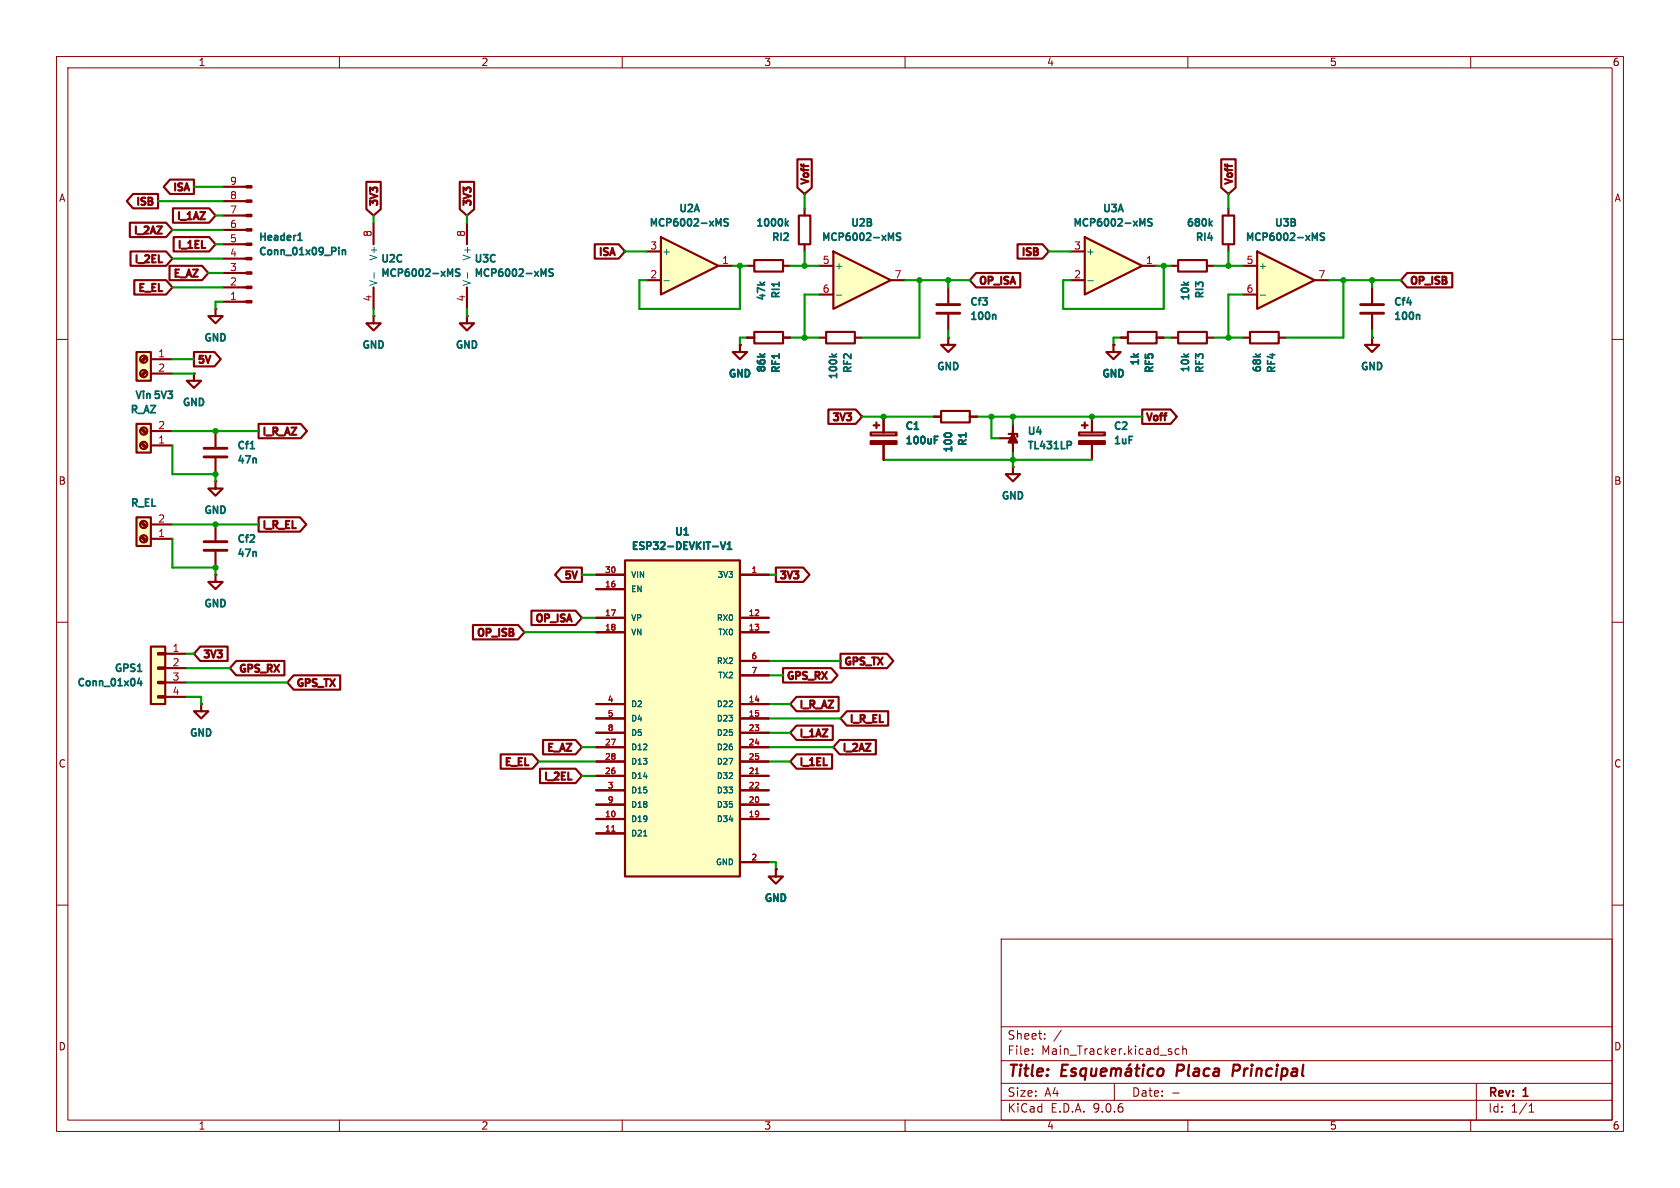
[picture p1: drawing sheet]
<svg xmlns="http://www.w3.org/2000/svg" width="297mm" height="210mm" viewBox="0 0 297 210" stroke-linecap="round" stroke-linejoin="round" font-family="sans-serif">
<g fill="none" stroke="#840000" stroke-width=".18">
<path d="M10 10h277v190h-277zM12 12h273v186h-273zM60 10v2M110 10v2M160 10v2M210 10v2M260 10v2M10 60h2M285 60h2M10 110h2M285 110h2M10 160h2"/>
<path d="M177 166h108v32h-108zM285 160h2M60 198v2M110 198v2M160 198v2M177 194.5h108M177 191.5h108M177 187.5h108M177 181.5h108M182.5 186.3v.1M182.5 185.5v.1M184.7 183.6v.1"/>
<path d="M184.7 182.8v.1M187.6 182.1l-1.3 2M197 191.5v3M207.3 193.2h1.2M208.5 185.5l-.5-.1-.3 .3v.4l.2 .2h.6M209.1 185.5l.2-.1 .4 .1v.9M209.1 184.9v1.5M210 198v2M260 198v2M261 191.5v6.5M270.3 196.6h.9M270.3 195.5l.4-.4v1.5"/>
</g>
<g fill="none" stroke="#840000" stroke-width=".4">
<path d="M187.7 189.2h.7M188.8 188.2h-1l-.2 2h.9M190.2 189a.49 .49 0 0 0-.8 .3l.1 .1 .6 .2 .1 .3-.3 .3-.6-.1M192 189a.66 .66 0 0 0-1 .3v.5l.1 .3 .2 .1 .6-.1M192 188.9l-.2 2M193 188.9l-.1 1.2a.57 .57 0 0 0 .8-.1M193.8 188.9l-.1 1.3M194.6 189.5l1-.1v-.4l-.2-.1-.6 .1-.2 .9 .2 .3 .6-.1M196.5 189.1a.49 .49 0 0 1 .8 .1M196.5 188.9l-.2 1.3M197.3 189.2a.5 .5 0 0 1 .8-.2v1.2M197.3 189.2l-.1 1"/>
<path d="M199.2 189l.2-.1 .5 .1v1.2M199.8 188.1l-.3 .3M200 189.4h-.7a.4 .4 0 0 0-.3 .4 .4 .4 0 0 0 .2 .4l.7-.1M200.7 188.9h.8M201.1 188.2l-.2 1.7v.2l.4 .1M202.1 188.9l-.1 1.3M202.2 188.2v.2M202.2 188.2l-.1 .1 .1 .1M202.2 188.2l.1 .1-.1 .1M203.9 189a.66 .66 0 0 0-1 .3v.5l.1 .3 .2 .1 .6-.1M204.8 189.1a.52 .52 0 0 1 .5-.2 .52 .52 0 0 1 .4 .4l-.1 .5a.55 .55 0 0 1-.5 .4 .55 .55 0 0 1-.5-.4zM208.2 188.2l-.2 2"/>
<path d="M218.9 188.2h-.8l-.2 2M219 189.2l-1 .1"/>
</g>
<path d="M222.2 44.5l10.2 5-10.2 5.1z" fill="#ffffc2"/>
<path d="M219.7 47h2.5M219.7 52.1h2.5M222.2 44.5l10.2 5-10.2 5.1zM232.4 49.5h2.5" fill="none" stroke="#840000" stroke-width=".38"/>
<path d="M222.8 52.2h.9" fill="none" stroke="#006464" stroke-width=".18"/>
<path d="M232.4 42.1l.5-.9v1.3M234.1 41.3l-.5-.1-.1 .1v.4l.5 .2 .1 .3-.2 .3-.5-.1" fill="none" stroke="#006464" stroke-width=".32"/>
<path d="M24.1 91.4h2.6v5.1h-2.6z" fill="#ffffc2"/>
<g fill="none" stroke="#840000" stroke-width=".38">
<path d="M66 55.9v1.3h1.3l-1.3 1.2-1.2-1.2h1.2M24.1 91.4h2.6v5.1h-2.6zM24.9 94.9l.9 .9M24.9 92.4l.9 .8M25.1 94.7l.8 .9M25.1 92.2l.8 .8M26.7 95.3h3.8M26.7 92.7h3.8"/>
<circle cx="25.4" cy="92.7" r=".63"/>
<circle cx="25.4" cy="95.2" r=".63"/>
</g>
<circle cx="66" cy="55.9" r=".19" fill="#840000"/>
<path d="M242.6 59.7v1.3h1.2l-1.2 1.2-1.3-1.2h1.3" fill="none" stroke="#840000" stroke-width=".38"/>
<circle cx="242.6" cy="59.7" r=".19" fill="#840000"/>
<path d="M167.6 59.7v1.3h1.3l-1.3 1.2-1.2-1.2h1.2" fill="none" stroke="#840000" stroke-width=".38"/>
<circle cx="167.6" cy="59.7" r=".19" fill="#840000"/>
<path d="M82.5 55.9v1.3h1.3l-1.3 1.2-1.2-1.2h1.2M144.8 59.7h1.2M146 58.7h5.1v2h-5.1zM151.1 59.7h1.3M242.6 50.8v2.8M242.6 55.6v2.8" fill="none" stroke="#840000" stroke-width=".38"/>
<path d="M248.7 53.5h.8M250.5 55.7h.4l.1 .8M147 62.6l.5 .5M147.9 62.6l-.5 .3" fill="none" stroke="#006464" stroke-width=".32"/>
<path d="M240.5 53.8h4.1M240.5 55.4h4.1" fill="none" stroke="#840000" stroke-width=".51"/>
<circle cx="82.5" cy="55.9" r=".19" fill="#840000"/>
<path d="M36.1 79.2h4M36.1 80.8h4" fill="none" stroke="#840000" stroke-width=".51"/>
<g fill="none" stroke="#840000" stroke-width=".38">
<path d="M132.1 59.7h1.2M133.3 58.7h5.1v2h-5.1zM138.4 59.7h1.3M207 47h1.3M207 59.7h1.3M208.3 46h5.1v2h-5.1zM208.3 58.7h5.1v2h-5.1zM213.4 47h1.2M213.4 59.7h1.2M219.7 59.7h1.3M221 58.7h5.1v2h-5.1zM226.1 59.7h1.2"/>
<path d="M38.1 76.2v2.8M130.8 61v1.2h1.3l-1.3 1.3-1.3-1.3h1.3M190.8 76.5h4.5v.5h-4.5zM191.3 75.2h1M191.8 74.7v1M193 73.7v2.8M193 78.5v2.8M38.1 81v2.8"/>
</g>
<path d="M209.3 49.9l.5 .5M210.1 49.9l-.5 .3M44.3 79.3h.7M134.3 62.6l.5 .5M135.2 62.6l-.5 .3M137.7 62.6v.7M209.3 62.6l.5 .5M210.1 62.6l-.5 .3M222 62.6l.5 .5M222.8 62.6l-.5 .3M42.6 80.5l-.3 .9M45.1 81l.2 .2v.7" fill="none" stroke="#006464" stroke-width=".32"/>
<path d="M190.8 78h4.5v.5h-4.5z" fill="#840000" stroke="#840000" stroke-width=".38"/>
<circle cx="130.8" cy="61" r=".19" fill="#840000"/>
<path d="M38.1 85.1v1.3h1.3l-1.3 1.2-1.3-1.2h1.3" fill="none" stroke="#840000" stroke-width=".38"/>
<circle cx="38.1" cy="85.1" r=".19" fill="#840000"/>
<g fill="none" stroke="#840000" stroke-width=".38">
<path d="M39.4 38.1h4.2M39.4 35.6h4.2M39.4 33h4.2M66 39.4v3.8M82.5 39.4v3.8M216.2 38.1h2v5.1h-2zM217.2 36.8v1.3M39.4 53.3h4.2M39.4 50.8h4.2M39.4 48.3h4.2M39.4 45.7h4.2M39.4 43.2h4.2"/>
<path d="M39.4 40.6h4.2M66 50.8v3.8M82.5 50.8v3.8M217.2 43.2v1.3"/>
</g>
<path d="M66.1 48.2v1M82.6 48.2v1" fill="none" stroke="#006464" stroke-width=".18"/>
<path d="M213.9 39.5l.4 .4M214.3 39.1l-.5 .5M52.7 42.5h.7M52.7 41.6l.3-.4v1.3M59.9 43.8v.1M59.9 44.2v.8M60.5 44.2v.8M60.5 44.3l.2-.1h.3l.1 .8M79.6 48.5l.4-.9v1.2M81.3 47.6h-.5l-.2 .1v.3l.5 .3 .2 .3-.3 .2h-.5M96.1 48.5l.4-.9v1.2M97.8 47.6h-.5l-.2 .1v.3l.6 .3 .1 .3-.3 .2h-.4" fill="none" stroke="#006464" stroke-width=".32"/>
<g fill="#840000" stroke="#840000" stroke-width=".38">
<path d="M43.6 53.2h.8v.3h-.8z"/>
<path d="M43.6 50.7h.8v.2h-.8z"/>
<path d="M43.6 48.1h.8v.3h-.8z"/>
<path d="M43.6 45.6h.8v.2h-.8z"/>
<path d="M43.6 43.1h.8v.2h-.8z"/>
<path d="M43.6 40.5h.8v.3h-.8z"/>
<path d="M43.6 38h.8v.2h-.8z"/>
<path d="M43.6 35.4h.8v.3h-.8z"/>
<path d="M43.6 32.9h.8v.2h-.8z"/>
</g>
<path d="M24.1 74.9h2.6v5.1h-2.6z" fill="#ffffc2"/>
<g fill="none" stroke="#840000" stroke-width=".38">
<path d="M38.1 54.6v1.3h1.3l-1.3 1.3-1.3-1.3h1.3M24.1 74.9h2.6v5.1h-2.6zM24.9 78.4l.9 .8M24.9 75.9l.9 .8M25.1 78.2l.8 .9M25.1 75.7l.8 .8M26.7 78.7h3.8M26.7 76.2h3.8"/>
<circle cx="25.4" cy="78.7" r=".63"/>
<circle cx="25.4" cy="76.2" r=".63"/>
</g>
<circle cx="38.1" cy="54.6" r=".19" fill="#840000"/>
<path d="M24.1 62.2h2.6v5.1h-2.6z" fill="#ffffc2"/>
<g fill="none" stroke="#840000" stroke-width=".38">
<path d="M24.1 62.2h2.6v5.1h-2.6zM25.8 63l-.9 .8M25.8 65.5l-.9 .9M25.9 63.2l-.8 .8M25.9 65.7l-.8 .8M26.7 63.5h3.8M26.7 66h3.8M196.8 61v1.2h1.3l-1.3 1.3-1.2-1.3h1.2"/>
<circle cx="25.4" cy="63.5" r=".63"/>
<circle cx="25.4" cy="66" r=".63"/>
</g>
<circle cx="196.8" cy="61" r=".19" fill="#840000"/>
<path d="M26.7 114.3h2.5v10.2h-2.5z" fill="#ffffc2"/>
<path d="M26.7 114.3h2.5v10.2h-2.5zM27.9 115.4h1.3v.3h-1.3zM27.9 118h1.3v.2h-1.3zM29.2 115.6h3.8M29.2 118.1h3.8M38.1 101.6v1.3h1.3l-1.3 1.2-1.3-1.2h1.3M27.9 120.5h1.3v.3h-1.3zM27.9 123.1h1.3v.2h-1.3zM29.2 120.7h3.8M29.2 123.2h3.8" fill="none" stroke="#840000" stroke-width=".38"/>
<path d="M24.3 118.7h.7M24.6 119.9l-.3 .9h.8M24.9 120.4v.8" fill="none" stroke="#006464" stroke-width=".32"/>
<circle cx="38.1" cy="101.6" r=".19" fill="#840000"/>
<path d="M34.3 66v1.3h1.3l-1.3 1.3-1.3-1.3h1.3" fill="none" stroke="#840000" stroke-width=".38"/>
<circle cx="34.3" cy="66" r=".19" fill="#840000"/>
<path d="M198.1 59.7h1.3M199.4 58.7h5.1v2h-5.1zM204.5 59.7h1.2M165.1 73.7h1.3M166.4 72.6h5v2.1h-5zM171.4 73.7h1.3" fill="none" stroke="#840000" stroke-width=".38"/>
<path d="M166.9 76.9a.79 .79 0 0 1 1.3 0M170.8 76.6v.7" fill="none" stroke="#006464" stroke-width=".32"/>
<path d="M191.8 41.9l10.1 5.1-10.1 5.1z" fill="#ffffc2"/>
<path d="M189.2 44.5h2.6M189.2 49.5h2.6M191.8 41.9l10.1 5.1-10.1 5.1zM201.9 47h2.6" fill="none" stroke="#840000" stroke-width=".38"/>
<path d="M192.3 49.6h1" fill="none" stroke="#006464" stroke-width=".18"/>
<path d="M202 39.6l.4-.9v1.2M203.7 38.7h-.5l-.2 .1v.4l.5 .2 .2 .3-.3 .2h-.5" fill="none" stroke="#006464" stroke-width=".32"/>
<path d="M147.3 44.5l10.2 5-10.2 5.1z" fill="#ffffc2"/>
<path d="M144.8 47h2.5M144.8 52.1h2.5M147.3 44.5l10.2 5-10.2 5.1zM157.5 49.5h2.5M179.1 82.6v1.2h1.2l-1.2 1.3-1.3-1.3h1.3" fill="none" stroke="#840000" stroke-width=".38"/>
<path d="M147.8 52.2h1" fill="none" stroke="#006464" stroke-width=".18"/>
<path d="M157.5 42.1l.4-.9v1.3M159.2 41.3l-.5-.1-.2 .1v.4l.6 .2 .1 .3-.2 .3-.5-.1" fill="none" stroke="#006464" stroke-width=".32"/>
<circle cx="179.1" cy="82.6" r=".19" fill="#840000"/>
<path d="M176.5 77.5h2.6M178.3 76.7h1.5v.5M179.1 76.2v2.5M179.1 74.9v5.1M35.6 124.5v1.2h1.2l-1.2 1.3-1.3-1.3h1.3" fill="none" stroke="#840000" stroke-width=".38"/>
<path d="M179.1 76.7l.7 1.5h-1.5z" fill="#840000" stroke="#840000" stroke-width=".38"/>
<path d="M188.7 78h.5l.2 .3-.1 .3-.6 .1" fill="none" stroke="#006464" stroke-width=".32"/>
<circle cx="35.6" cy="124.5" r=".19" fill="#840000"/>
<path d="M141.2 38.1h2.1v5.1h-2.1zM142.2 36.8v1.3M132.1 47h1.2M133.3 46h5.1v2h-5.1zM138.4 47h1.3M142.2 43.2v1.3M167.6 50.8v2.8M167.6 55.6v2.8" fill="none" stroke="#840000" stroke-width=".38"/>
<path d="M138.9 38.7v1.2M139 39.5l.3 .4M139.3 39.1l-.4 .5M134.3 49.9l.5 .5M135.2 49.9l-.5 .3M137.7 49.9v.7M173.7 52.6h.8l-.4 .5M174.5 53.2v.6M175.6 55.7h.4v.8" fill="none" stroke="#006464" stroke-width=".32"/>
<path d="M165.6 53.8h4.1M165.6 55.4h4.1" fill="none" stroke="#840000" stroke-width=".51"/>
<path d="M110.5 99.1h20.3v55.8h-20.3z" fill="#ffffc2"/>
<g fill="none" stroke="#840000" stroke-width=".38">
<path d="M110.5 99.1h20.3v55.8h-20.3zM105.4 101.6h5.1M105.4 104.1h5.1M105.4 109.2h5.1M105.4 111.8h5.1M130.8 101.6h5.1M130.8 109.2h5.1M130.8 111.8h5.1M130.8 116.8h5.1M130.8 119.4h5.1M105.4 124.5h5.1M105.4 127h5.1"/>
<path d="M105.4 129.5h5.1M105.4 132.1h5.1M105.4 134.6h5.1M105.4 137.2h5.1M105.4 139.7h5.1M130.8 124.5h5.1M130.8 127h5.1M130.8 129.5h5.1M130.8 132.1h5.1M130.8 134.6h5.1M130.8 137.2h5.1M130.8 139.7h5.1"/>
<path d="M105.4 142.2h5.1M105.4 144.8h5.1M105.4 147.3h5.1M130.8 142.2h5.1M130.8 144.8h5.1M130.8 152.4h5.1M137.2 153.7v1.2h1.2l-1.2 1.3-1.3-1.3h1.3"/>
</g>
<path d="M113.8 147.8h.6" fill="none" stroke="#006464" stroke-width=".18"/>
<path d="M133.5 136.8h.6M108.1 146.9h.6" fill="none" stroke="#a90000" stroke-width=".18"/>
<path d="M121 94.6h.7M126 96.6h1M127.4 95.8l.4 1.3 .4-1.3M128.6 97.1h.7M128.6 96.2l.4-.4v1.3" fill="none" stroke="#006464" stroke-width=".32"/>
<circle cx="137.2" cy="153.7" r=".19" fill="#840000"/>
<path d="M153.9 76.5h4.6v.5h-4.6zM154.4 75.2h1M154.9 74.7v1M156.2 73.7v2.8M156.2 78.5v2.8" fill="none" stroke="#840000" stroke-width=".38"/>
<path d="M153.9 78h4.6v.5h-4.6z" fill="#840000" stroke="#840000" stroke-width=".38"/>
<path d="M161.6 75.9h.8M165.2 77.8h.4M165.2 77.2h.6" fill="none" stroke="#006464" stroke-width=".32"/>
<path d="M116.8 41.9l10.2 5.1-10.2 5.1z" fill="#ffffc2"/>
<g fill="none" stroke="#840000" stroke-width=".38">
<path d="M23 39.4h6.4l1.1 1.2-1.1 1.3h-6.4zM23.5 34.3h4.4v2.5h-4.4l-1.1-1.2zM26.9 35.6l.1 .2-.1 .4M26.9 35.1v.3M30.1 31.7h4.2v2.6h-4.2l-1.2-1.3zM30.6 36.8h6.4l1.1 1.3-1.1 1.3h-6.4zM31.6 37.5v1.3M33.4 37.7l.1-.2v1.3M34.2 38.8l.5-1.3 .4 1.3M35.4 37.5h.8l-.8 1.3h.8M64.8 32.1h2.5v4.9l-1.3 1.1-1.2-1.1zM65.4 34.2l1.3 .5-1.3 .4"/>
<path d="M65.9 33.6l-.5-.4v.7M65.9 35.9l-.5-.4v.7M81.3 32.1h2.5v4.9l-1.3 1.1-1.2-1.1zM81.9 34.2l1.3 .5-1.3 .4M82.4 33.6l-.5-.4v.7M82.4 35.9l-.5-.4v.7M141 28.2h2.5v5l-1.3 1.1-1.2-1.1zM141.6 31.6l1.3 .5-1.3 .4M141.6 29.8l.1 .2M141.6 29l.1 .3M142.1 29v.5M215.9 28.2h2.5v5l-1.2 1.1-1.3-1.1z"/>
<path d="M216.6 31.6l1.2 .5-1.2 .4M216.6 29.8v.2M216.6 29v.3M217 29v.5M23.1 44.4h6.3l1.1 1.3-1.1 1.3h-6.3zM23.7 49.5h5.7l1.1 1.3-1.1 1.3h-5.7zM24 40v1.3M24.1 45.1v1.3M25.4 50.2h-.6v1.3M25.6 40.1h.5M25.7 45.2h.6M26.6 41.3l.4-1.3 .5 1.3"/>
<path d="M27.5 45.1h-.6v1.3M27.5 50.2h-.6v1.3M27.8 40h.8l-.8 1.3h.8M28.1 45.1v1.3h.6M28.1 50.2v1.3M30 47h5.7l1.1 1.3-1.1 1.2h-5.7zM30.7 41.9h6.3l1.1 1.3-1.1 1.3h-6.3zM31.6 47.6h-.6v1.3M31.8 42.6v1.2M33 48.9l.4-1.3 .4 1.3M33.5 42.7l.1-.1v1.2M34.1 47.6h.9l-.9 1.3"/>
<path d="M35.2 42.6h-.7v1.2M35.7 42.6v1.2h.6M105.1 43.2h4.3l1.1 1.3-1.1 1.2h-4.3zM114.3 44.5h2.5M114.3 49.5h2.5M116.8 41.9l10.2 5.1-10.2 5.1zM127 47h2.5M132.1 59.7h1.2M138.4 59.7h1.3M172.6 48.3h7.8v2.5h-7.8l-1.2-1.3zM179.9 43.2h4.4l1.1 1.3-1.1 1.2h-4.4zM183.4 44.5l.1 .2-.1 .3"/>
<path d="M183.4 44v.3M248.8 48.3h7.9v2.5h-7.9l-1.2-1.3zM34.3 62.2h3.6l1.1 1.3-1.1 1.3h-3.6zM35.9 62.9h-.6v.6M36.3 62.9l.5 1.3 .4-1.3M45.7 74.9h7.5l1.1 1.3-1.1 1.3h-7.5zM46.7 75.6v1.3M48.9 75.6h-.6v1.3M50.4 76.9l.4-1.3 .4 1.3M51.5 75.6h.9l-.9 1.3M146.4 72.4h4.9l1.1 1.3-1.1 1.2h-4.9zM147.4 73h.8l-.4 .5"/>
<path d="M148.5 73l.5 1.3 .4-1.3M149.7 73h.8l-.4 .5M150.2 73.5l.3 .3v.3l-.3 .2M201.9 72.4h5.1l1.1 1.3-1.1 1.2h-5.1zM202.8 73l.4 1.3 .4-1.3M205.5 73l-.2 .1M205.7 73.5h.5M206.2 73l-.2 .1M38.1 92.7v2.8M38.1 97.5v2.8M45.7 91.4h7.3l1.2 1.3-1.2 1.3h-7.3zM46.7 92.1v1.3"/>
<path d="M48.9 92.2l-.6-.1v1.3M51.2 92.1h-.6v1.3M51.7 92.1v1.3M35.4 114.3h4.8v2.5h-4.8l-1.1-1.2zM36.2 115h.7l-.4 .4M37.3 115l.4 1.2 .4-1.2M38.4 115h.8l-.4 .4M41.8 116.8h8.5v2.6h-8.5l-1.2-1.3zM51.9 119.4h8.2v2.5h-8.2l-1.1-1.2zM83.6 110.5h8l1.1 1.3-1.1 1.2h-8zM90.7 111.8l.1 .2-.1 .4M90.7 111.3v.3"/>
<path d="M94 107.9h7.8l1.1 1.3-1.1 1.3h-7.8zM99.2 100.3h3.7v2.6h-3.7l-1.1-1.3zM100.6 108.6l.5 1.3M100.8 101h-.7v.6M101.2 101l.4 1.3 .4-1.3M137.2 100.3h4.8l1.1 1.3-1.1 1.3h-4.8zM138.1 101h.8l-.5 .5M138.4 118.1h8.6l1.1 1.3-1.1 1.3h-8.6zM139.2 101l.4 1.3 .5-1.3M140.4 101h.8l-.5 .5M148.6 115.6h8.2l1.1 1.2-1.1 1.3h-8.2zM88.5 133.3h5.6l1.1 1.3-1.1 1.3h-5.6z"/>
<path d="M90.2 134h-.6v1.3M92.3 134h-.6v1.3M92.8 134v1.3M95.5 135.9h6.3l1.1 1.3-1.1 1.2h-6.3zM96 130.8h5.8l1.1 1.3-1.1 1.3h-5.8zM96.5 136.5v1.3M97.7 131.5h-.6v1.2M98.1 136.6h.6M99 132.7l.4-1.2 .5 1.2M99.9 136.5h-.6v1.3M100.2 131.5h.8l-.8 1.2M100.5 136.5v1.3h.6"/>
<path d="M140.8 128.3h6.4v2.5h-6.4l-1.1-1.3zM140.8 133.3h6.3v2.6h-6.3l-1.1-1.3zM140.8 123.2h7.5v2.5h-7.5l-1.1-1.2zM141.7 123.8v1.3M141.7 128.9v1.3M141.7 134v1.3M143.4 129.1l.2-.2v1.3M143.4 134.2l.2-.2v1.3M143.9 123.9l-.6-.1v1.3M144.3 130.2l.4-1.3 .4 1.3M145.1 134h-.6v1.3M145.3 125.1l.4-1.3 .5 1.3"/>
<path d="M145.4 128.9h.9l-.9 1.3M145.6 134v1.3M146.5 123.8h.8l-.8 1.3M148.4 130.8h6.4v2.6h-6.4l-1.1-1.3zM149.3 131.5v1.2M149.7 125.7h7.3v2.6h-7.3l-1.1-1.3zM150.6 126.4v1.3M150.9 131.5h.5M151.9 132.7l.4-1.2 .4 1.2M152.7 126.4h-.6v1.3M153.1 131.5h.8l-.8 1.2M155 126.4h-.6v1.3"/>
<path d="M155.5 126.4v1.3"/>
</g>
<path d="M117.4 49.6h.9" fill="none" stroke="#006464" stroke-width=".18"/>
<path d="M127 39.6l.5-.9v1.2M128.7 38.7h-.5l-.1 .1v.4l.5 .2 .1 .3-.2 .2h-.5M134.3 62.6l.5 .5M135.2 62.6l-.5 .3M137.7 62.6v.7M42.6 97l-.3 .9M44.2 95.8h.8M44.9 94.7v.4M45.1 97.5l.2 .2v.7" fill="none" stroke="#006464" stroke-width=".32"/>
<path d="M36.1 95.8h4M36.1 97.3h4" fill="none" stroke="#840000" stroke-width=".51"/>
<g fill="none" stroke="#009600" stroke-width=".38">
<path d="M27.9 35.6h11.5M34.3 33h5.1M38.1 38.1h1.3M66 38.1v1.3M82.5 38.1v1.3M142.2 34.3v2.5M217.2 34.3v2.5M30.5 45.7h8.9M30.5 50.8h8.9M30.5 40.6h8.9M36.8 48.3h2.6M38.1 43.2h1.3"/>
<path d="M39.4 53.3h-1.3v1.3M66 54.6v1.3M82.5 54.6v1.3M110.5 44.5h3.8M129.5 47h2.6M130.8 47v7.6h-17.8v-5.1h1.3M132.1 59.7h-1.3v1.3M139.7 59.7h5.1M139.7 47h5.1M142.2 44.5v2.5M144.8 52.1h-2.6v7.6M160 49.5h11.4"/>
<path d="M162.6 49.5v10.2h-10.2M167.6 49.5v1.3M167.6 58.4v1.3M185.4 44.5h3.8M198.1 59.7h-1.3v1.3M204.5 47h2.5M205.7 47v7.6h-17.7v-5.1h1.2M205.7 59.7h1.3M214.6 59.7h5.1M214.6 47h5.1M217.2 44.5v2.5M219.7 52.1h-2.5v7.6"/>
<path d="M234.9 49.5h12.7M237.5 49.5v10.2h-10.2M242.6 49.5v1.3M242.6 58.4v1.3M30.5 78.7v5.1h7.6v1.3M30.5 76.2h15.2M30.5 63.5h3.8M30.5 66h3.8M152.4 73.7h12.7M172.7 73.7h29.2M175.3 73.7v3.8h1.2M179.1 73.7v1.2"/>
<path d="M30.5 95.3v5h7.6v1.3M30.5 92.7h15.2M156.2 81.3h36.8M179.1 80v2.6M33 115.6h1.3M33 118.1h7.6M92.7 111.8h12.7M102.9 101.6h2.5M102.9 109.2h2.5M135.9 119.4h2.5M135.9 116.8h12.7M135.9 101.6h1.3"/>
<path d="M33 120.7h17.8M33 123.2h2.6v1.3M95.2 134.6h10.2M102.9 132.1h2.5M102.9 137.2h2.5M135.9 129.5h3.8M135.9 132.1h11.4M135.9 134.6h3.8M135.9 127h12.7M135.9 124.5h3.8M135.9 152.4h1.3v1.3"/>
</g>
<circle cx="130.8" cy="61" r=".19" fill="#840000"/>
<path d="M166.9 76.9a.79 .79 0 0 1 1.3 0M170.8 76.6v.7" fill="none" stroke="#006464" stroke-width=".32"/>
<path d="M198.1 59.7h1.3M204.5 59.7h1.2M165.1 73.7h1.3M171.4 73.7h1.3" fill="none" stroke="#840000" stroke-width=".38"/>
<circle cx="196.8" cy="61" r=".19" fill="#840000"/>
<path d="M161.6 75.9h.8M165.2 77.8h.4M165.2 77.2h.6" fill="none" stroke="#006464" stroke-width=".32"/>
<path d="M156.2 73.7v2.8M156.2 78.5v2.8" fill="none" stroke="#840000" stroke-width=".38"/>
<circle cx="137.2" cy="153.7" r=".19" fill="#840000"/>
<path d="M121 94.6h.7M126 96.6h1M127.4 95.8l.4 1.3 .4-1.3M128.6 97.1h.7M128.6 96.2l.4-.4v1.3" fill="none" stroke="#006464" stroke-width=".32"/>
<g fill="none" stroke="#840000" stroke-width=".38">
<path d="M105.4 101.6h5.1M105.4 104.1h5.1M105.4 109.2h5.1M105.4 111.8h5.1M130.8 101.6h5.1M130.8 109.2h5.1M130.8 111.8h5.1M130.8 116.8h5.1M130.8 119.4h5.1M105.4 124.5h5.1M105.4 127h5.1M105.4 129.5h5.1"/>
<path d="M105.4 132.1h5.1M105.4 134.6h5.1M105.4 137.2h5.1M105.4 139.7h5.1M130.8 124.5h5.1M130.8 127h5.1M130.8 129.5h5.1M130.8 132.1h5.1M130.8 134.6h5.1M130.8 137.2h5.1M130.8 139.7h5.1M105.4 142.2h5.1"/>
<path d="M105.4 144.8h5.1M105.4 147.3h5.1M130.8 142.2h5.1M130.8 144.8h5.1M130.8 152.4h5.1"/>
</g>
<path d="M113.8 147.8h.6" fill="none" stroke="#006464" stroke-width=".18"/>
<path d="M133.5 136.8h.6M108.1 146.9h.6" fill="none" stroke="#a90000" stroke-width=".18"/>
<g fill="#009600" stroke="#009600" stroke-width=".18">
<circle cx="242.6" cy="49.5" r=".46"/>
<circle cx="217.2" cy="59.7" r=".46"/>
<circle cx="217.2" cy="47" r=".46"/>
<circle cx="237.5" cy="49.5" r=".46"/>
<circle cx="142.2" cy="47" r=".46"/>
<circle cx="130.8" cy="47" r=".46"/>
<circle cx="142.2" cy="59.7" r=".46"/>
<circle cx="38.1" cy="100.3" r=".46"/>
<circle cx="38.1" cy="92.7" r=".46"/>
<circle cx="38.1" cy="83.8" r=".46"/>
<circle cx="38.1" cy="76.2" r=".46"/>
<circle cx="175.3" cy="73.7" r=".46"/>
<circle cx="167.6" cy="49.5" r=".46"/>
<circle cx="162.6" cy="49.5" r=".46"/>
<circle cx="179.1" cy="73.7" r=".46"/>
<circle cx="193" cy="73.7" r=".46"/>
<circle cx="179.1" cy="81.3" r=".46"/>
<circle cx="205.7" cy="47" r=".46"/>
<circle cx="156.2" cy="73.7" r=".46"/>
</g>
<g font-size="2.8" fill="#840000">
<text x="178" y="190.9">Title:</text>
<text x="208.8" y="190.9">Placa</text>
<text x="219.5" y="190.9">Principal</text>
</g>
<g font-size="2.1" fill="#840000">
<text x="178" y="184">Sheet:</text>
<text x="178" y="186.7">File:</text>
<text x="184.1" y="186.7">Main_Tracker.kicad_sch</text>
<text x="178" y="196.9">KiCad</text>
<text x="178" y="194.1">Size:</text>
<text x="184.7" y="194.1">A4</text>
<text x="185.7" y="196.9">E.D.A.</text>
<text x="193.3" y="196.9">9.0.6</text>
<text x="200" y="194.1">Date:</text>
<text x="263" y="194.3">Rev:</text>
<text x="263" y="196.9">Id:</text>
<text x="267.1" y="196.9">1/1</text>
<text x="269.4" y="194.3">1</text>
</g>
<g font-size="1.8" fill="#840000">
<text x="35" y="11.9">1</text>
<text x="85" y="11.9">2</text>
<text x="135" y="11.9">3</text>
<text x="185" y="11.9">4</text>
<text x="235" y="11.9">5</text>
<text x="285" y="11.9">6</text>
<text x="10.3" y="35.9">A</text>
<text x="30" y="34.3">ISA</text>
<text x="143.5" y="32.9" transform="rotate(-90 143.5 32.9)">Voff</text>
<text x="218.5" y="32.9" transform="rotate(-90 218.5 32.9)">Voff</text>
<text x="285.3" y="35.9">A</text>
<text x="23.1" y="41.9">I_2AZ</text>
<text x="23.5" y="36.9">ISB</text>
<text x="30.7" y="39.4">I_1AZ</text>
<text x="67.3" y="36.7" transform="rotate(-90 67.3 36.7)">3V3</text>
<text x="83.8" y="36.7" transform="rotate(-90 83.8 36.7)">3V3</text>
<text x="23.2" y="47">I_2EL</text>
<text x="30.8" y="44.5">I_1EL</text>
<text x="105.3" y="45.7">ISA</text>
<text x="180" y="45.7">ISB</text>
<text x="23.9" y="52.1">E_EL</text>
<text x="30.1" y="49.6">E_AZ</text>
<text x="172.9" y="50.8">OP_ISA</text>
<text x="249.1" y="50.8">OP_ISB</text>
<text x="34.8" y="64.8">5V</text>
<text x="46.2" y="77.5">I_R_AZ</text>
<text x="146.6" y="75">3V3</text>
<text x="202.4" y="75">Voff</text>
<text x="10.3" y="85.9">B</text>
<text x="285.3" y="85.9">B</text>
<text x="46.2" y="94">I_R_EL</text>
<text x="99.2" y="102.9">5V</text>
<text x="137.6" y="102.9">3V3</text>
<text x="83.7" y="113.1">OP_ISB</text>
<text x="94.1" y="110.5">OP_ISA</text>
<text x="35.7" y="116.9">3V3</text>
<text x="42.1" y="119.4">GPS_RX</text>
<text x="149.1" y="118.1">GPS_TX</text>
<text x="52.2" y="121.9">GPS_TX</text>
<text x="138.9" y="120.7">GPS_RX</text>
<text x="141.1" y="125.8">I_R_AZ</text>
<text x="141.1" y="130.8">I_1AZ</text>
<text x="150" y="128.3">I_R_EL</text>
<text x="10.3" y="135.9">C</text>
<text x="88.6" y="135.9">E_EL</text>
<text x="96.1" y="133.4">E_AZ</text>
<text x="141.1" y="135.9">I_1EL</text>
<text x="148.7" y="133.4">I_2AZ</text>
<text x="285.3" y="135.9">C</text>
<text x="95.6" y="138.5">I_2EL</text>
<text x="10.3" y="185.9">D</text>
<text x="285.3" y="185.9">D</text>
<text x="35" y="199.9">1</text>
<text x="85" y="199.9">2</text>
<text x="135" y="199.9">3</text>
<text x="185" y="199.9">4</text>
<text x="235" y="199.9">5</text>
<text x="285" y="199.9">6</text>
</g>
<g font-size="1.8" fill="#a90000">
<text x="40.6" y="35.3">8</text>
<text x="40.6" y="32.8">9</text>
<text x="40.6" y="40.4">6</text>
<text x="40.6" y="37.8">7</text>
<text x="65.8" y="42" transform="rotate(-90 65.8 42)">8</text>
<text x="82.3" y="42" transform="rotate(-90 82.3 42)">8</text>
<text x="40.6" y="45.5">4</text>
<text x="40.6" y="42.9">5</text>
<text x="114.9" y="44.2">3</text>
<text x="127.6" y="46.7">1</text>
<text x="145.3" y="46.7">5</text>
<text x="189.8" y="44.2">3</text>
<text x="202.5" y="46.7">1</text>
<text x="220.3" y="46.7">5</text>
<text x="40.6" y="53.1">1</text>
<text x="40.6" y="50.5">2</text>
<text x="40.6" y="48">3</text>
<text x="65.8" y="53.4" transform="rotate(-90 65.8 53.4)">4</text>
<text x="82.3" y="53.4" transform="rotate(-90 82.3 53.4)">4</text>
<text x="114.9" y="49.3">2</text>
<text x="145.3" y="51.8">6</text>
<text x="158" y="49.3">7</text>
<text x="189.8" y="49.3">2</text>
<text x="220.3" y="51.8">6</text>
<text x="233" y="49.3">7</text>
<text x="27.9" y="63.2">1</text>
<text x="27.9" y="65.8">2</text>
<text x="27.9" y="75.9">2</text>
<text x="27.9" y="78.5">1</text>
<text x="27.9" y="95">1</text>
<text x="27.9" y="92.5">2</text>
<text x="30.4" y="115.3">1</text>
<text x="30.4" y="117.9">2</text>
<text x="30.4" y="120.4">3</text>
<text x="30.4" y="122.9">4</text>
</g>
<g font-size="1.8" fill="#006464">
<text x="114.5" y="40.5">MCP6002-xMS</text>
<text x="119.8" y="37.9">U2A</text>
<text x="133.4" y="40.5">1000k</text>
<text x="150.1" y="40.5">U2B</text>
<text x="189.5" y="40.5">MCP6002-xMS</text>
<text x="194.7" y="37.9">U3A</text>
<text x="209.5" y="40.5">680k</text>
<text x="225.1" y="40.5">U3B</text>
<text x="45.5" y="45.6">Conn_01x09_Pin</text>
<text x="45.5" y="43">Header1</text>
<text x="66.9" y="46.2" transform="rotate(-90 66.9 46.2)">V+</text>
<text x="67.1" y="46.8">U2C</text>
<text x="83.4" y="46.2" transform="rotate(-90 83.4 46.2)">V+</text>
<text x="83.6" y="46.8">U3C</text>
<text x="117" y="45.3">+</text>
<text x="136.2" y="43">RI2</text>
<text x="145" y="43">MCP6002-xMS</text>
<text x="147.4" y="47.9">+</text>
<text x="191.9" y="45.3">+</text>
<text x="211.1" y="43">RI4</text>
<text x="219.9" y="43">MCP6002-xMS</text>
<text x="222.4" y="47.9">+</text>
<text x="66.9" y="50.7" transform="rotate(-90 66.9 50.7)">V-</text>
<text x="67.1" y="49.4">MCP6002-xMS</text>
<text x="83.4" y="50.7" transform="rotate(-90 83.4 50.7)">V-</text>
<text x="83.6" y="49.4">MCP6002-xMS</text>
<text x="135.7" y="53.4" transform="rotate(-90 135.7 53.4)">47k</text>
<text x="138.3" y="53.1" transform="rotate(-90 138.3 53.1)">RI1</text>
<text x="210.7" y="53.4" transform="rotate(-90 210.7 53.4)">10k</text>
<text x="213.2" y="53.1" transform="rotate(-90 213.2 53.1)">RI3</text>
<text x="171.2" y="57">100n</text>
<text x="171.2" y="54.5">Cf3</text>
<text x="246.1" y="57">100n</text>
<text x="246.1" y="54.5">Cf4</text>
<text x="35.8" y="60.8">GND</text>
<text x="63.8" y="62.1">GND</text>
<text x="80.3" y="62.1">GND</text>
<text x="165.4" y="65.9">GND</text>
<text x="201.8" y="64.9" transform="rotate(-90 201.8 64.9)">1k</text>
<text x="240.3" y="65.9">GND</text>
<text x="23.6" y="71">Vin 5V3</text>
<text x="128.5" y="67.2">GND</text>
<text x="135.7" y="66.1" transform="rotate(-90 135.7 66.1)">86k</text>
<text x="138.3" y="66.3" transform="rotate(-90 138.3 66.3)">RF1</text>
<text x="148.4" y="67.3" transform="rotate(-90 148.4 67.3)">100k</text>
<text x="151" y="66.3" transform="rotate(-90 151 66.3)">RF2</text>
<text x="194.6" y="67.2">GND</text>
<text x="204.3" y="66.3" transform="rotate(-90 204.3 66.3)">RF5</text>
<text x="210.7" y="66.1" transform="rotate(-90 210.7 66.1)">10k</text>
<text x="213.2" y="66.3" transform="rotate(-90 213.2 66.3)">RF3</text>
<text x="223.4" y="66.1" transform="rotate(-90 223.4 66.1)">68k</text>
<text x="225.9" y="66.3" transform="rotate(-90 225.9 66.3)">RF4</text>
<text x="22.8" y="73.5">R_AZ</text>
<text x="32" y="72.2">GND</text>
<text x="159.8" y="76.4">C1</text>
<text x="181.4" y="77.3">U4</text>
<text x="196.6" y="76.4">C2</text>
<text x="41.7" y="79.9">Cf1</text>
<text x="41.7" y="82.4">47n</text>
<text x="159.8" y="79">100uF</text>
<text x="168.8" y="80.3" transform="rotate(-90 168.8 80.3)">100</text>
<text x="171.3" y="79.1" transform="rotate(-90 171.3 79.1)">R1</text>
<text x="181.4" y="79.9">TL431LP</text>
<text x="196.6" y="79">1uF</text>
<text x="176.8" y="88.7">GND</text>
<text x="22.8" y="90">R_EL</text>
<text x="35.8" y="91.3">GND</text>
<text x="119" y="95.1">U1</text>
<text x="41.7" y="96.4">Cf2</text>
<text x="41.7" y="98.9">47n</text>
<text x="111.4" y="97.6">ESP32-DEVKIT-V1</text>
<text x="35.8" y="107.8">GND</text>
<text x="20" y="119.2">GPS1</text>
<text x="13.4" y="121.8">Conn_01x04</text>
<text x="33.3" y="130.7">GND</text>
<text x="134.9" y="159.9">GND</text>
</g>
<g font-size="1.4" fill="#a90000">
<text x="106.9" y="101.3">30</text>
<text x="132.7" y="101.3">1</text>
<text x="106.9" y="103.9">16</text>
<text x="106.9" y="109">17</text>
<text x="106.9" y="111.5">18</text>
<text x="132.3" y="109">12</text>
<text x="132.3" y="111.5">13</text>
<text x="132.7" y="116.6">6</text>
<text x="132.7" y="119.1">7</text>
<text x="107.3" y="124.2">4</text>
<text x="132.3" y="124.2">14</text>
<text x="106.9" y="131.8">27</text>
<text x="107.3" y="126.7">5</text>
<text x="107.3" y="129.3">8</text>
<text x="132.3" y="126.7">15</text>
<text x="132.3" y="129.3">23</text>
<text x="132.3" y="131.8">24</text>
<text x="106.9" y="134.4">28</text>
<text x="106.9" y="136.9">26</text>
<text x="132.3" y="134.4">25</text>
<text x="132.3" y="136.9">21</text>
<text x="107.3" y="139.4">3</text>
<text x="107.3" y="142">9</text>
<text x="132.3" y="139.4">22</text>
<text x="132.3" y="142">20</text>
<text x="106.9" y="144.5">10</text>
<text x="106.9" y="147.1">11</text>
<text x="132.3" y="144.5">19</text>
<text x="132.7" y="152.1">2</text>
</g>
<g font-size="1.4" fill="#006464">
<text x="111.5" y="102.3">VIN</text>
<text x="111.5" y="104.9">EN</text>
<text x="126.7" y="102.3">3V3</text>
<text x="111.5" y="110">VP</text>
<text x="111.5" y="112.5">VN</text>
<text x="126.6" y="110">RX0</text>
<text x="126.8" y="112.5">TX0</text>
<text x="126.6" y="117.6">RX2</text>
<text x="111.5" y="125.2">D2</text>
<text x="126.6" y="125.2">D22</text>
<text x="126.8" y="120.1">TX2</text>
<text x="111.5" y="127.7">D4</text>
<text x="111.5" y="130.3">D5</text>
<text x="126.6" y="127.7">D23</text>
<text x="126.6" y="130.3">D25</text>
<text x="111.5" y="132.8">D12</text>
<text x="111.5" y="135.4">D13</text>
<text x="111.5" y="137.9">D14</text>
<text x="126.6" y="132.8">D26</text>
<text x="126.6" y="135.4">D27</text>
<text x="126.6" y="137.9">D32</text>
<text x="111.5" y="140.4">D15</text>
<text x="111.5" y="143">D18</text>
<text x="126.6" y="140.4">D33</text>
<text x="126.6" y="143">D35</text>
<text x="111.5" y="145.5">D19</text>
<text x="111.5" y="148.1">D21</text>
<text x="126.6" y="145.5">D34</text>
<text x="126.4" y="153.1">GND</text>
</g>
</svg>
